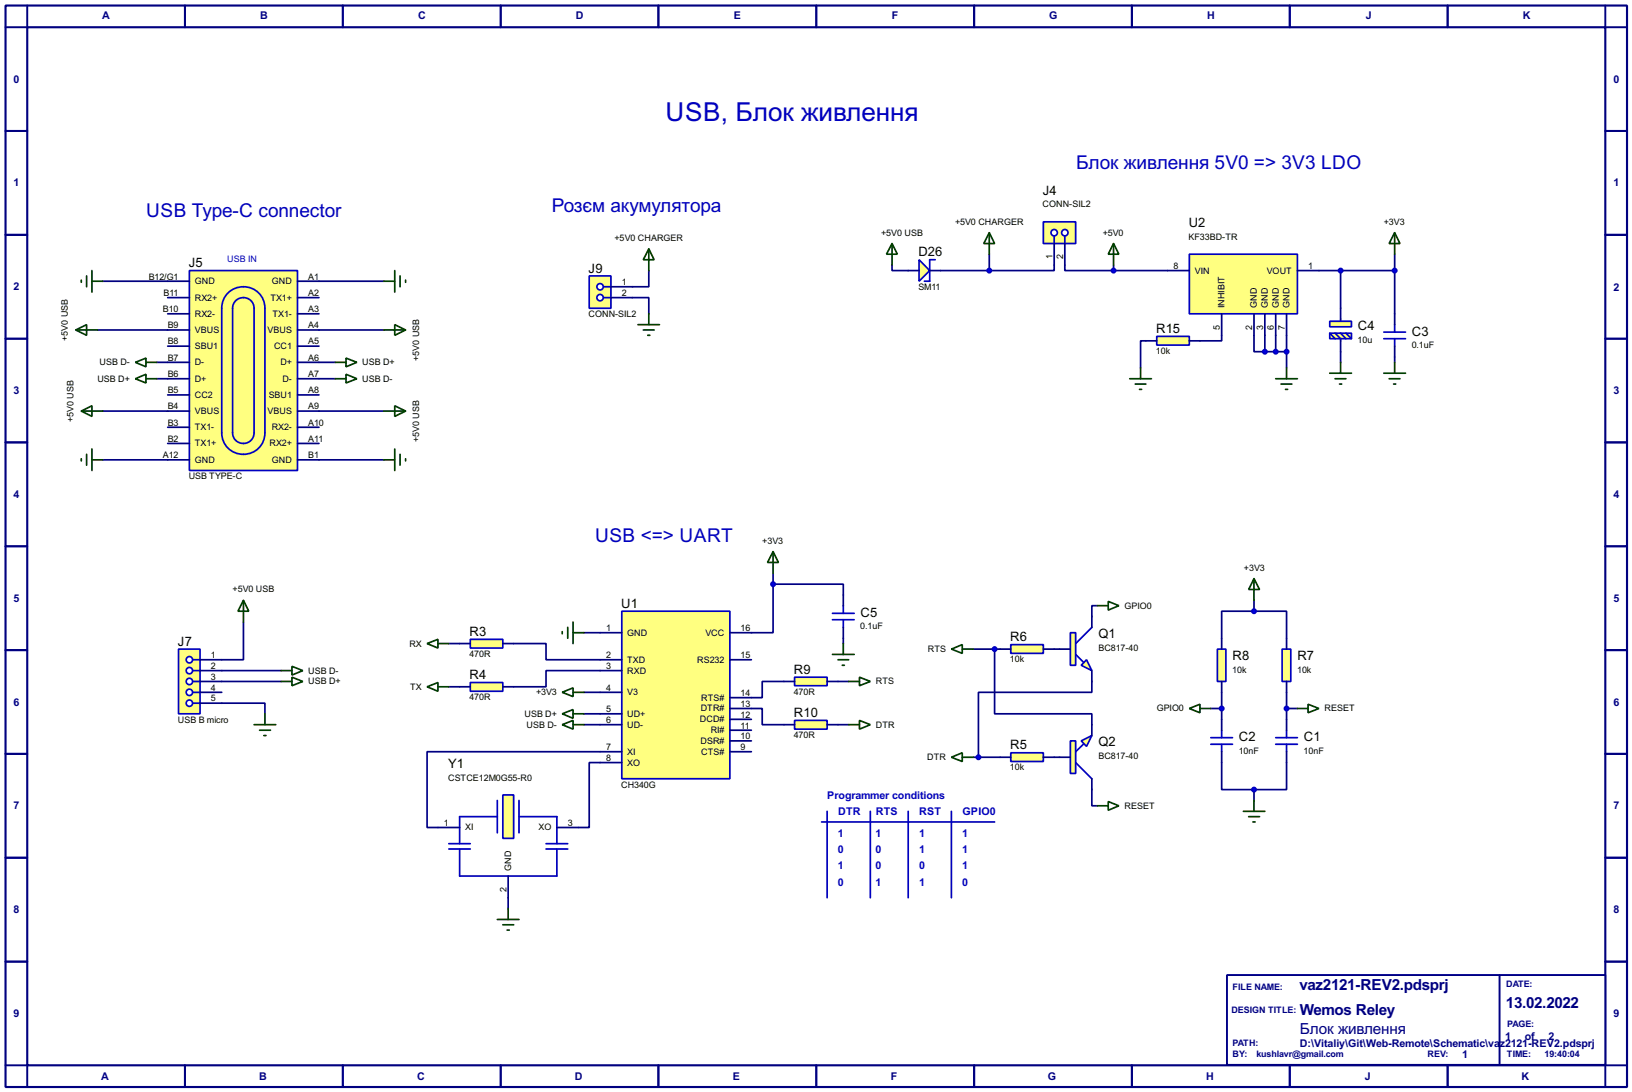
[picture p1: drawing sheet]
<svg xmlns="http://www.w3.org/2000/svg" width="383mm" height="256mm" viewBox="0 0 383 256" stroke-linecap="round" stroke-linejoin="round" font-family="sans-serif">
<path d="M1.3 1.3h381v254h-381zM6.4 6.4h370.8v243.8h-370.8z" fill="none" stroke="#000080" stroke-width=".5"/>
<g fill="none" stroke="#000080" stroke-width=".45">
<path d="M6.4 1.3v5.1h-5.1M43.5 1.3v5.1M80.6 1.3v5.1M117.7 1.3v5.1M154.7 1.3v5.1M191.8 1.3v5.1M228.9 1.3v5.1M266 1.3v5.1M303.1 1.3v5.1M340.2 1.3v5.1M377.2 1.3v5.1h5.1M1.3 30.8h5.1"/>
<path d="M377.2 30.8h5.1M1.3 55.2h5.1M377.2 55.2h5.1M1.3 79.6h5.1M377.2 79.6h5.1M1.3 103.9h5.1M377.2 103.9h5.1M1.3 128.3h5.1M377.2 128.3h5.1M1.3 152.7h5.1M377.2 152.7h5.1M1.3 177.1h5.1"/>
<path d="M377.2 177.1h5.1M1.3 201.5h5.1M377.2 201.5h5.1M1.3 225.9h5.1M377.2 225.9h5.1M1.3 250.2h5.1v5.1M43.5 250.2v5.1M80.6 250.2v5.1M117.7 250.2v5.1M154.7 250.2v5.1M191.8 250.2v5.1M228.9 250.2v5.1"/>
<path d="M266 250.2v5.1M303.1 250.2v5.1M340.2 250.2v5.1M382.3 250.2h-5.1v5.1"/>
</g>
<path d="M288.3 229h88.9v21.1h-88.9z" fill="#fff" stroke="#000080" stroke-width=".45"/>
<path d="M352.4 229v21.1" fill="none" stroke="#000080" stroke-width=".45"/>
<g fill="none" stroke="#000080" stroke-width=".4">
<path d="M232.5 59.7v3.9M327.7 59.7v14M22.9 77.5h16.5M24.2 66.1h15.2M75 66.1h15.2M75 77.5h15.2M148.6 69.9h3.9v3.8M152.5 63.6v3.8h-3.9M209.6 62.3v1.3h3.8M221 63.6h11.5M247.7 62.3v1.3h-15.2M250.2 62.3v1.3h11.5"/>
<path d="M261.7 63.6h12.7M261.7 62.3v1.3M287.1 78.8v1.3h-5.1M294.7 78.8v3.8h2.5M297.2 78.8v3.8M299.8 78.8v3.8M302.3 78.8v7.6M309.9 63.6h17.8M315 63.6v8.8M24.2 96.6h15.2M36.9 85.1h2.5M36.9 89h2.5"/>
<path d="M75 96.6h15.2M75 85.1h3.8M75 89h3.8M269.3 80.1h-1.3v6.3M297.2 82.6h5.1M315 82.6v2.5M327.7 83.9v1.2M24.2 108h15.2M75 108h15.2M181.7 137.2v11.4h-5.1M181.7 137.2h16.5v2.6M181.7 134.7v2.5"/>
<path d="M52.1 157.5h14M57.2 146.1v8.9h-5.1M105.5 151.2h2.5M120.7 151.2h7.6v3.8h12.7M137.2 148.6h3.8M141 157.5h-12.7v3.8h-7.6M198.2 149.9v1.3M228.7 152.5h6.3M233.7 152.5v15.2h22.9v2.5M247.7 152.5h1.3M257.9 142.3h-1.3v2.5M294.7 143.6h7.6v6.3"/>
<path d="M294.7 143.6h-7.6v6.3M294.7 141v2.6M52.1 165.2h10.2v2.5M52.1 160.1h14M105.5 161.3h2.5M137.2 170.2h3.8M137.2 167.7h3.8M137.2 162.6h3.8M141 176.6h-40.6v17.8h2.5M141 179.1h-2.5v15.3h-2.6M176.6 166.4h2.5v3.8h5.1M184.2 160.1h-5.1v3.8h-2.5"/>
<path d="M196.9 160.1h2.5M196.9 170.2h2.5M228.7 177.9h6.3M247.7 177.9h1.3M256.6 160.1v2.5h-26.7v15.3M284.5 166.4h2.6M287.1 179.1v6.4h7.6M287.1 162.6v6.4M302.3 179.1v6.4h-7.6M302.3 166.4h2.6M302.3 162.6v6.4M256.6 185.5v3.8h1.3"/>
<path d="M294.7 185.5v2.5M119.4 210.9v2.5"/>
</g>
<path d="M44.5 63.6h25.4v46.9h-25.4z" fill="#ffff80" stroke="#0000c0" stroke-width=".4"/>
<path d="M53.3 69.1a5.1 5.1 0 0 1 5.6-1.5 5.1 5.1 0 0 1 3.4 4.8v29.3a5.1 5.1 0 0 1-5.1 5 5.1 5.1 0 0 1-5.1-5v-29.3a5 5 0 0 1 1.2-3.3zM55.2 70.8a2.53 2.53 0 0 1 2.8-.8 2.53 2.53 0 0 1 1.7 2.4v29.3a2.53 2.53 0 0 1-2.5 2.5 2.53 2.53 0 0 1-2.5-2.5v-29.3v-.6z" fill="none" stroke="#0000c0" stroke-width=".4"/>
<g fill="none" stroke="#000080" stroke-width=".4">
<path d="M39.4 66.1h5.1M39.4 69.9h5.1M39.4 73.7h5.1M39.4 77.5h5.1M69.9 66.1h5.1M69.9 69.9h5.1M69.9 73.7h5.1M69.9 77.5h5.1M39.4 81.3h5.1M39.4 85.1h5.1M39.4 89h5.1M39.4 92.8h5.1"/>
<path d="M39.4 96.6h5.1M69.9 81.3h5.1M69.9 85.1h5.1M69.9 89h5.1M69.9 92.8h5.1M69.9 96.6h5.1M39.4 100.4h5.1M39.4 104.2h5.1M39.4 108h5.1M69.9 100.4h5.1M69.9 104.2h5.1M69.9 108h5.1"/>
</g>
<g fill="none" stroke="#004000" stroke-width=".4">
<path d="M19.1 65.8v.5M20.4 64.8v2.6M21.6 66.1h2.6M21.6 63.6v5M90.2 66.1h2.6M90.2 77.5h5.1M92.8 76.3l2.5 1.2-2.5 1.3zM92.8 63.6v5M94 64.8v2.6M95.3 65.8v.5M19.1 96.6l2.5-1.3v2.5zM19.1 96.6h5.1"/>
<path d="M31.8 89l2.5-1.1v2.1zM31.8 85.1l2.5-1v2.1zM34.3 85.1h2.6M34.3 89h2.6M78.8 85.1h2.5M78.8 89h2.5M81.3 84.1l2.6 1-2.6 1.1zM81.3 87.9l2.6 1.1-2.6 1zM19.1 107.8v.5M20.4 106.7v2.6M21.6 105.5v5M21.6 108h2.6"/>
<path d="M90.2 108h2.6M92.8 105.5v5M94 106.7v2.6M95.3 107.8v.5"/>
</g>
<path d="M146.1 143.6h25.4v39.3h-25.4z" fill="#ffff80" stroke="#0000c0" stroke-width=".4"/>
<g fill="none" stroke="#000080" stroke-width=".4">
<path d="M141 155h5.1M141 157.5h5.1M141 148.6h5.1M171.5 155h5.1M171.5 148.6h5.1M141 162.6h5.1M141 167.7h5.1M141 170.2h5.1M141 176.6h5.1M141 179.1h5.1M171.5 176.6h5.1M171.5 163.9h5.1"/>
<path d="M171.5 166.4h5.1M171.5 169h5.1M171.5 171.5h5.1M171.5 174h5.1"/>
</g>
<path d="M110.5 150.2h7.7v2h-7.7z" fill="#ffff80" stroke="#0000c0" stroke-width=".4"/>
<path d="M108 151.2h2.5M118.2 151.2h2.5" fill="none" stroke="#000080" stroke-width=".4"/>
<path d="M110.5 160.3h7.7v2.1h-7.7z" fill="#ffff80" stroke="#0000c0" stroke-width=".4"/>
<path d="M108 161.3h2.5M118.2 161.3h2.5" fill="none" stroke="#000080" stroke-width=".4"/>
<g fill="none" stroke="#004000" stroke-width=".4">
<path d="M181.7 129.6l1.2 2.5h-2.5zM181.7 129.6v5.1M100.4 151.2l2.5-1v2zM102.9 151.2h2.6M132.1 148.4v.5M133.4 147.4v2.5M134.7 148.6h2.5M134.7 146.1v5.1M202 159.1l2.5 1-2.5 1zM100.4 161.3l2.5-1v2.1zM102.9 161.3h2.6M199.4 160.1h2.6"/>
<path d="M199.4 170.2h2.6M202 169.2l2.5 1-2.5 1.1z"/>
</g>
<path d="M118.2 186.7h2.5v10.2h-2.5z" fill="#ffff80" stroke="#0000c0" stroke-width=".4"/>
<path d="M105.5 198.2h5M105.5 199.4h5M108 199.4v6.4h22.9v-6.4M116.9 188v7.6M116.9 191.8h-8.9v6.4M122 188v7.6M122 191.8h8.9v6.4M128.3 198.2h5.1M128.3 199.4h5.1" fill="none" stroke="#0000c0" stroke-width=".4"/>
<path d="M102.9 194.4h5.1M130.9 194.4h5M119.4 205.8v5.1" fill="none" stroke="#000080" stroke-width=".4"/>
<path d="M116.9 216h5.1M118.2 217.2h2.5M119.2 218.5h.5M119.4 213.4v2.6" fill="none" stroke="#004000" stroke-width=".4"/>
<path d="M255.3 155l1.3 2.5-2.5-1.2z" fill="#ffff80" stroke="#0000c0" stroke-width=".4"/>
<path d="M251.5 148.6h1.3v7.7h-1.3z" fill="#ffff80" stroke="#0000c0" stroke-width=".4"/>
<path d="M252.8 153.7l1.8 1.8M256.6 147.4l-3.8 3.8" fill="none" stroke="#0000c0" stroke-width=".4"/>
<path d="M249 152.5h2.5M256.6 144.8v2.6M256.6 157.5v2.6" fill="none" stroke="#000080" stroke-width=".4"/>
<path d="M254.1 174l2.5-1.2-1.3 2.5z" fill="#ffff80" stroke="#0000c0" stroke-width=".4"/>
<path d="M251.5 174h1.3v7.7h-1.3z" fill="#ffff80" stroke="#0000c0" stroke-width=".4"/>
<path d="M252.8 179.1l3.8 3.8M254.6 174.8l-1.8 1.8" fill="none" stroke="#0000c0" stroke-width=".4"/>
<path d="M249 177.9h2.5M256.6 170.2v2.6M256.6 182.9v2.6" fill="none" stroke="#000080" stroke-width=".4"/>
<path d="M237.5 176.8h7.7v2.1h-7.7z" fill="#ffff80" stroke="#0000c0" stroke-width=".4"/>
<path d="M235 177.9h2.5M245.2 177.9h2.5" fill="none" stroke="#000080" stroke-width=".4"/>
<path d="M237.5 151.4h7.7v2.1h-7.7z" fill="#ffff80" stroke="#0000c0" stroke-width=".4"/>
<path d="M235 152.5h2.5M245.2 152.5h2.5" fill="none" stroke="#000080" stroke-width=".4"/>
<path d="M223.6 152.5l2.5-1.1v2.1zM226.1 152.5h2.6M223.6 177.9l2.5-1.1v2.1zM226.1 177.9h2.6" fill="none" stroke="#004000" stroke-width=".4"/>
<g fill="#00f" stroke="#0000c0" stroke-width=".4">
<circle cx="233.7" cy="152.5" r=".5"/>
<circle cx="229.9" cy="177.9" r=".5"/>
</g>
<path d="M294.7 135.9l1.3 2.6h-2.6zM294.7 135.9v5.1M257.9 142.3h2.5M260.4 141.3l2.5 1-2.5 1zM257.9 189.3h2.5M260.4 188.3l2.5 1-2.5 1z" fill="none" stroke="#004000" stroke-width=".4"/>
<path d="M193.1 193.1h40.6M194.4 190.6v20.3M204.5 190.6v20.3M213.4 190.6v20.3M223.6 190.6v20.3" fill="none" stroke="#0000c0" stroke-width=".4"/>
<path d="M301.3 152.5h2v7.6h-2z" fill="#ffff80" stroke="#0000c0" stroke-width=".4"/>
<path d="M302.3 149.9v2.6M302.3 160.1v2.5" fill="none" stroke="#000080" stroke-width=".4"/>
<path d="M304.9 166.4h2.5M307.4 165.4l2.5 1-2.5 1z" fill="none" stroke="#004000" stroke-width=".4"/>
<path d="M286.1 152.5h2v7.6h-2z" fill="#ffff80" stroke="#0000c0" stroke-width=".4"/>
<path d="M287.1 149.9v2.6M287.1 160.1v2.5M302.3 169v2.5M302.3 176.6v2.5" fill="none" stroke="#000080" stroke-width=".4"/>
<path d="M279.5 166.4l2.5-1v2zM282 166.4h2.5" fill="none" stroke="#004000" stroke-width=".4"/>
<path d="M299.8 173.3h5.1M299.8 174.8h5.1M302.3 171.5v1.8M302.3 174.8v1.8" fill="none" stroke="#0000c0" stroke-width=".4"/>
<circle cx="302.3" cy="166.4" r=".5" fill="#00f" stroke="#0000c0" stroke-width=".4"/>
<path d="M284.5 173.3h5.1M284.5 174.8h5.1M287.1 171.5v1.8M287.1 174.8v1.8" fill="none" stroke="#0000c0" stroke-width=".4"/>
<path d="M287.1 169v2.5M287.1 176.6v2.5" fill="none" stroke="#000080" stroke-width=".4"/>
<circle cx="287" cy="166.4" r=".5" fill="#00f" stroke="#0000c0" stroke-width=".4"/>
<path d="M292.2 190.6h5M293.4 191.8h2.6M294.4 193.1h.5M294.7 188v2.6" fill="none" stroke="#004000" stroke-width=".4"/>
<g fill="#00f" stroke="#0000c0" stroke-width=".4">
<circle cx="294.6" cy="185.5" r=".5"/>
<circle cx="294.6" cy="143.6" r=".5"/>
</g>
<path d="M186.7 159.1h7.7v2h-7.7z" fill="#ffff80" stroke="#0000c0" stroke-width=".4"/>
<path d="M184.2 160.1h2.5M194.4 160.1h2.5" fill="none" stroke="#000080" stroke-width=".4"/>
<path d="M186.7 169.2h7.7v2.1h-7.7z" fill="#ffff80" stroke="#0000c0" stroke-width=".4"/>
<path d="M327.7 73.7v2.6M327.7 81.3v2.6M184.2 170.2h2.5M194.4 170.2h2.5" fill="none" stroke="#000080" stroke-width=".4"/>
<path d="M327.7 54.7l1.3 2.5h-2.6zM327.7 54.7v5M132.1 167.7l2.6-1v2zM132.1 170.2l2.6-1v2.1zM132.1 162.6l2.6-1v2zM134.7 167.7h2.5M134.7 170.2h2.5M134.7 162.6h2.5" fill="none" stroke="#004000" stroke-width=".4"/>
<path d="M325.2 79.6h5.1M325.2 78h5.1M327.7 76.3v1.7M327.7 79.6v1.7" fill="none" stroke="#0000c0" stroke-width=".4"/>
<g fill="#ffff80" stroke="#0000c0" stroke-width=".4">
<path d="M312.5 75.5h5.1v1.3h-5.1z"/>
<path d="M312.5 78.3h5.1v1.3h-5.1z"/>
</g>
<path d="M312.5 78.3l1.2 1.3M313.7 78.3l1.3 1.3v.5M315 75v.5M315 78.3l1.3 1.3M316.3 78.3l1.3 1.3" fill="none" stroke="#0000c0" stroke-width=".4"/>
<path d="M315 72.4v2.6M315 80.1v2.5" fill="none" stroke="#000080" stroke-width=".4"/>
<circle cx="315" cy="63.6" r=".5" fill="#00f" stroke="#0000c0" stroke-width=".4"/>
<path d="M312.5 87.7h5.1M313.7 89h2.6M314.8 90.2h.5M315 85.1v2.6M325.2 87.7h5.1M326.4 89h2.6M327.5 90.2h.5M327.7 85.1v2.6" fill="none" stroke="#004000" stroke-width=".4"/>
<path d="M279.5 59.7h25.4v14h-25.4z" fill="#ffff80" stroke="#0000c0" stroke-width=".4"/>
<path d="M274.4 63.6h5.1M287.1 73.7v5.1M294.7 73.7v5.1M297.2 73.7v5.1M299.8 73.7v5.1M302.3 73.7v5.1M304.9 63.6h5" fill="none" stroke="#000080" stroke-width=".4"/>
<path d="M299.8 89h5.1M301 90.2h2.6M302.1 91.5h.5M302.3 86.4v2.6" fill="none" stroke="#004000" stroke-width=".4"/>
<g fill="#00f" stroke="#0000c0" stroke-width=".4">
<circle cx="302.3" cy="82.6" r=".5"/>
<circle cx="299.7" cy="82.6" r=".5"/>
<circle cx="297.2" cy="82.6" r=".5"/>
<circle cx="327.7" cy="63.6" r=".5"/>
</g>
<path d="M261.7 57.2l1.2 2.5h-2.5zM261.7 57.2v5.1" fill="none" stroke="#004000" stroke-width=".4"/>
<path d="M216 61l2.5 2.6-2.5 2.5z" fill="#ffff80" stroke="#0000c0" stroke-width=".4"/>
<path d="M219.8 61h-1.3v5.1h-1.3" fill="none" stroke="#0000c0" stroke-width=".4"/>
<path d="M213.4 63.6h2.6M218.5 63.6h2.5" fill="none" stroke="#000080" stroke-width=".4"/>
<circle cx="261.6" cy="63.6" r=".5" fill="#00f" stroke="#0000c0" stroke-width=".4"/>
<path d="M209.6 57.2l1.3 2.5h-2.6zM209.6 57.2v5.1M195.6 153.7h5.1M196.9 155h2.5M197.9 156.3h.5M198.2 151.2v2.5" fill="none" stroke="#004000" stroke-width=".4"/>
<path d="M195.6 145.6h5.1M195.6 144.1h5.1M198.2 142.3v1.8M198.2 145.6v1.8" fill="none" stroke="#0000c0" stroke-width=".4"/>
<path d="M198.2 139.8v2.5M198.2 147.4v2.5" fill="none" stroke="#000080" stroke-width=".4"/>
<circle cx="181.6" cy="137.2" r=".5" fill="#00f" stroke="#0000c0" stroke-width=".4"/>
<path d="M17.8 77.5l2.6-1.2v2.5zM17.8 77.5h5.1M90.2 96.6h5.1M92.8 95.3l2.5 1.3-2.5 1.2z" fill="none" stroke="#004000" stroke-width=".4"/>
<path d="M271.8 79h7.7v2.1h-7.7z" fill="#ffff80" stroke="#0000c0" stroke-width=".4"/>
<path d="M269.3 80.1h2.5M279.5 80.1h2.5" fill="none" stroke="#000080" stroke-width=".4"/>
<path d="M265.5 89h5.1M266.8 90.2h2.5M267.8 91.5h.5M268 86.4v2.6" fill="none" stroke="#004000" stroke-width=".4"/>
<path d="M42 152.5h5v15.2h-5z" fill="#ffff80" stroke="#0000c0" stroke-width=".4"/>
<path d="M45.3 155h1.7" fill="none" stroke="#0000c0" stroke-width=".4"/>
<circle cx="44.5" cy="155" r=".75" fill="#feffff" stroke="#0000c0" stroke-width=".4"/>
<path d="M45.3 157.5h1.7" fill="none" stroke="#0000c0" stroke-width=".4"/>
<circle cx="44.5" cy="157.5" r=".75" fill="#feffff" stroke="#0000c0" stroke-width=".4"/>
<path d="M45.3 160.1h1.7" fill="none" stroke="#0000c0" stroke-width=".4"/>
<circle cx="44.5" cy="160.1" r=".75" fill="#feffff" stroke="#0000c0" stroke-width=".4"/>
<path d="M45.3 162.6h1.7" fill="none" stroke="#0000c0" stroke-width=".4"/>
<circle cx="44.5" cy="162.6" r=".75" fill="#feffff" stroke="#0000c0" stroke-width=".4"/>
<path d="M45.3 165.2h1.7" fill="none" stroke="#0000c0" stroke-width=".4"/>
<circle cx="44.5" cy="165.2" r=".75" fill="#feffff" stroke="#0000c0" stroke-width=".4"/>
<path d="M47 155h5.1M47 157.5h5.1M47 160.1h5.1M47 162.6h5.1M47 165.2h5.1" fill="none" stroke="#000080" stroke-width=".4"/>
<path d="M57.2 141l1.3 2.6h-2.6zM57.2 141v5.1M66.1 157.5h2.5M68.6 156.5l2.6 1-2.6 1.1zM68.6 159.1l2.6 1-2.6 1zM59.7 170.2h5.1M61 171.5h2.6M62 172.8h.5M62.3 167.7v2.5M66.1 160.1h2.5" fill="none" stroke="#004000" stroke-width=".4"/>
<path d="M245.2 52.1h7.6v5.1h-7.6z" fill="#ffff80" stroke="#0000c0" stroke-width=".4"/>
<path d="M247.7 55.4v1.8" fill="none" stroke="#0000c0" stroke-width=".4"/>
<circle cx="247.7" cy="54.7" r=".75" fill="#feffff" stroke="#0000c0" stroke-width=".4"/>
<path d="M250.2 55.4v1.8" fill="none" stroke="#0000c0" stroke-width=".4"/>
<circle cx="250.2" cy="54.7" r=".75" fill="#feffff" stroke="#0000c0" stroke-width=".4"/>
<path d="M247.7 57.2v5.1M250.2 57.2v5.1" fill="none" stroke="#000080" stroke-width=".4"/>
<path d="M138.5 64.8h5.1v7.6h-5.1z" fill="#ffff80" stroke="#0000c0" stroke-width=".4"/>
<path d="M141.8 67.4h1.8" fill="none" stroke="#0000c0" stroke-width=".4"/>
<circle cx="141" cy="67.4" r=".75" fill="#feffff" stroke="#0000c0" stroke-width=".4"/>
<path d="M141.8 69.9h1.8" fill="none" stroke="#0000c0" stroke-width=".4"/>
<circle cx="141" cy="69.9" r=".75" fill="#feffff" stroke="#0000c0" stroke-width=".4"/>
<path d="M143.6 67.4h5M143.6 69.9h5" fill="none" stroke="#000080" stroke-width=".4"/>
<path d="M152.5 58.5l1.2 2.5h-2.5zM152.5 58.5v5.1M232.5 54.7l1.2 2.5h-2.5zM232.5 54.7v5M149.9 76.3h5.1M151.2 77.5h2.5M152.2 78.8h.5M152.5 73.7v2.6" fill="none" stroke="#004000" stroke-width=".4"/>
<circle cx="232.4" cy="63.6" r=".5" fill="#00f" stroke="#0000c0" stroke-width=".4"/>
<text font-size="6.9" fill="#0000c0" x="156.4" y="28.4">USB, Блок живлення</text>
<g font-size="5" fill="#0000c0">
<text x="252.8" y="39.6">Блок живлення 5V0 =&gt; 3V3 LDO</text>
<text x="34.4" y="51">USB Type-C connector</text>
<text x="129.6" y="49.7">Розєм акумулятора</text>
<text x="139.8" y="127.2">USB &lt;=&gt; UART</text>
</g>
<g font-size="4" fill="#000080">
<text x="305.4" y="232.6">vaz2121-REV2.pdsprj</text>
<text x="305.4" y="238.4">Wemos Reley</text>
<text x="353.9" y="236.7">13.02.2022</text>
<text x="305.4" y="242.8">Блок живлення</text>
</g>
<g font-size="3.4">
<text x="245" y="45.8">J4</text>
<text x="279.3" y="53.4">U2</text>
<text x="44.4" y="62.8">J5</text>
<text x="138.3" y="64">J9</text>
<text x="215.8" y="60.2">D26</text>
<text x="319.1" y="77.5">C4</text>
<text x="271.7" y="78.2">R15</text>
<text x="331.8" y="78.8">C3</text>
<text x="146" y="142.8">U1</text>
<text x="110.4" y="149.4">R3</text>
<text x="202.2" y="144.8">C5</text>
<text x="258.1" y="149.9">Q1</text>
<text x="41.8" y="151.7">J7</text>
<text x="237.4" y="150.6">R6</text>
<text x="289.6" y="155">R8</text>
<text x="304.9" y="155">R7</text>
<text x="110.4" y="159.5">R4</text>
<text x="186.6" y="158.3">R9</text>
<text x="186.6" y="168.4">R10</text>
<text x="237.4" y="176">R5</text>
<text x="258.1" y="175.3">Q2</text>
<text x="291.1" y="174.1">C2</text>
<text x="306.4" y="174.1">C1</text>
<text x="105.3" y="180.4">Y1</text>
</g>
<g font-size="2.8" fill="#000080">
<text x="24" y="4.5">A</text>
<text x="61.1" y="4.5">B</text>
<text x="98.2" y="4.5">C</text>
<text x="135.3" y="4.5">D</text>
<text x="172.4" y="4.5">E</text>
<text x="209.6" y="4.5">F</text>
<text x="246.5" y="4.5">G</text>
<text x="283.6" y="4.5">H</text>
<text x="320.9" y="4.5">J</text>
<text x="357.8" y="4.5">K</text>
<text x="3.2" y="19.4">0</text>
<text x="379.1" y="19.4">0</text>
<text x="3.2" y="43.8">1</text>
<text x="379.1" y="43.8">1</text>
<text x="3.2" y="68.2">2</text>
<text x="379.1" y="68.4">2</text>
<text x="3.2" y="92.6">3</text>
<text x="379.1" y="92.6">3</text>
<text x="3.2" y="117">4</text>
<text x="379.1" y="117">4</text>
<text x="3.2" y="141.4">5</text>
<text x="379.1" y="141.4">5</text>
<text x="3.2" y="165.8">6</text>
<text x="379.1" y="165.8">6</text>
<text x="3.2" y="190.1">7</text>
<text x="379.1" y="190.1">7</text>
<text x="3.2" y="214.5">8</text>
<text x="379.1" y="214.5">8</text>
<text x="3.2" y="238.9">9</text>
<text x="379.1" y="238.9">9</text>
<text x="305.4" y="245.9">D:\Vitaliy\Git\Web-Remote\Schematic\va</text>
<text x="352.4" y="245.9">z2121-REV2.pdsprj</text>
<text x="353.7" y="244.4">1</text>
<text x="358.3" y="244.4">of</text>
<text x="363.9" y="244.4">2</text>
<text x="343.6" y="248.4">1</text>
<text x="23.8" y="253.6">A</text>
<text x="60.9" y="253.6">B</text>
<text x="98" y="253.6">C</text>
<text x="135" y="253.6">D</text>
<text x="172.2" y="253.6">E</text>
<text x="209.3" y="253.6">F</text>
<text x="246.2" y="253.6">G</text>
<text x="283.4" y="253.6">H</text>
<text x="320.7" y="253.6">J</text>
<text x="357.5" y="253.6">K</text>
</g>
<g font-size="2.8" fill="#0000c0">
<text x="194.4" y="187.7">Programmer conditions</text>
<text x="196.9" y="191.5">DTR</text>
<text x="205.8" y="191.5">RTS</text>
<text x="216" y="191.5">RST</text>
<text x="226.1" y="191.5">GPIO0</text>
<text x="196.9" y="196.6">1</text>
<text x="205.8" y="196.6">1</text>
<text x="216" y="196.6">1</text>
<text x="226.1" y="196.6">1</text>
<text x="196.9" y="200.4">0</text>
<text x="205.8" y="200.4">0</text>
<text x="216" y="200.4">1</text>
<text x="226.1" y="200.4">1</text>
<text x="196.9" y="204.2">1</text>
<text x="196.9" y="208">0</text>
<text x="205.8" y="204.2">0</text>
<text x="205.8" y="208">1</text>
<text x="216" y="204.2">0</text>
<text x="216" y="208">1</text>
<text x="226.1" y="204.2">1</text>
<text x="226.1" y="208">0</text>
</g>
<g font-size="2.4">
<text x="224.4" y="52.8">+5V0 CHARGER</text>
<text x="245" y="48.7">CONN-SIL2</text>
<text x="325.2" y="52.8">+3V3</text>
<text x="144.4" y="56.6">+5V0 CHARGER</text>
<text x="207.1" y="55.4">+5V0 USB</text>
<text x="259.1" y="55.4">+5V0</text>
<text x="279.3" y="56.4">KF33BD-TR</text>
<text x="34.9" y="65.6">B12/G1</text>
<text x="72.4" y="65.6">A1</text>
<text x="247.3" y="60.8" transform="rotate(-90 247.3 60.8)">1</text>
<text x="249.8" y="60.8" transform="rotate(-90 249.8 60.8)">2</text>
<text x="275.8" y="63.1">8</text>
<text x="280.7" y="64.2">VIN</text>
<text x="297.6" y="64.2">VOUT</text>
<text x="307.4" y="63.1">1</text>
<text x="38.4" y="69.5">B11</text>
<text x="45.8" y="70.6">RX2+</text>
<text x="45.8" y="66.7">GND</text>
<text x="63.5" y="70.6">TX1+</text>
<text x="63.9" y="66.7">GND</text>
<text x="72.4" y="69.5">A2</text>
<text x="146.1" y="67">1</text>
<text x="146.1" y="69.5">2</text>
<text x="215.8" y="68.1">SM11</text>
<text x="38.3" y="73.3">B10</text>
<text x="39.4" y="77.1">B9</text>
<text x="45.8" y="74.4">RX2-</text>
<text x="64" y="74.4">TX1-</text>
<text x="72.4" y="73.3">A3</text>
<text x="72.4" y="77.1">A4</text>
<text x="138.3" y="74.5">CONN-SIL2</text>
<text x="286.7" y="77.4" transform="rotate(-90 286.7 77.4)">5</text>
<text x="287.8" y="72.4" transform="rotate(-90 287.8 72.4)">INHIBIT</text>
<text x="294.2" y="77.4" transform="rotate(-90 294.2 77.4)">2</text>
<text x="295.4" y="72.4" transform="rotate(-90 295.4 72.4)">GND</text>
<text x="296.8" y="77.4" transform="rotate(-90 296.8 77.4)">3</text>
<text x="297.9" y="72.4" transform="rotate(-90 297.9 72.4)">GND</text>
<text x="299.4" y="77.4" transform="rotate(-90 299.4 77.4)">6</text>
<text x="300.5" y="72.4" transform="rotate(-90 300.5 72.4)">GND</text>
<text x="301.9" y="77.4" transform="rotate(-90 301.9 77.4)">7</text>
<text x="303" y="72.4" transform="rotate(-90 303 72.4)">GND</text>
<text x="16" y="80.1" transform="rotate(-90 16 80.1)">+5V0 USB</text>
<text x="39.4" y="80.9">B8</text>
<text x="45.8" y="82">SBU1</text>
<text x="45.8" y="78.2">VBUS</text>
<text x="62.9" y="78.2">VBUS</text>
<text x="64.4" y="82">CC1</text>
<text x="72.4" y="80.9">A5</text>
<text x="271.6" y="83.2">10k</text>
<text x="319" y="80.4">10u</text>
<text x="331.7" y="81.8">0.1uF</text>
<text x="22.9" y="89.6">USB D+</text>
<text x="23.4" y="85.8">USB D-</text>
<text x="39.4" y="88.5">B6</text>
<text x="39.4" y="84.7">B7</text>
<text x="45.8" y="89.6">D+</text>
<text x="45.8" y="85.8">D-</text>
<text x="65.9" y="85.8">D+</text>
<text x="66.4" y="89.6">D-</text>
<text x="72.4" y="84.7">A6</text>
<text x="72.4" y="88.5">A7</text>
<text x="85.1" y="85.8">USB D+</text>
<text x="85.1" y="89.6">USB D-</text>
<text x="98.5" y="84.8" transform="rotate(-90 98.5 84.8)">+5V0 USB</text>
<text x="39.4" y="92.4">B5</text>
<text x="45.8" y="93.5">CC2</text>
<text x="63.1" y="93.5">SBU1</text>
<text x="72.4" y="92.4">A8</text>
<text x="17.2" y="99.1" transform="rotate(-90 17.2 99.1)">+5V0 USB</text>
<text x="39.4" y="100">B3</text>
<text x="39.4" y="96.2">B4</text>
<text x="45.8" y="101.1">TX1-</text>
<text x="45.8" y="97.3">VBUS</text>
<text x="62.9" y="97.3">VBUS</text>
<text x="63.8" y="101.1">RX2-</text>
<text x="72.4" y="96.2">A9</text>
<text x="72.4" y="100">A10</text>
<text x="38.3" y="107.6">A12</text>
<text x="39.4" y="103.8">B2</text>
<text x="45.8" y="104.9">TX1+</text>
<text x="63.3" y="104.9">RX2+</text>
<text x="72.4" y="103.8">A11</text>
<text x="72.4" y="107.6">B1</text>
<text x="98.5" y="103.8" transform="rotate(-90 98.5 103.8)">+5V0 USB</text>
<text x="44.3" y="112.6">USB TYPE-C</text>
<text x="45.8" y="108.7">GND</text>
<text x="63.9" y="108.7">GND</text>
<text x="179.1" y="127.8">+3V3</text>
<text x="292.3" y="134.1">+3V3</text>
<text x="54.7" y="139.2">+5V0 USB</text>
<text x="264.2" y="143">GPIO0</text>
<text x="142.4" y="148.2">1</text>
<text x="147.4" y="149.3">GND</text>
<text x="165.7" y="149.3">VCC</text>
<text x="174" y="148.2">16</text>
<text x="202.1" y="147.8">0.1uF</text>
<text x="49.6" y="154.6">1</text>
<text x="96.2" y="151.9">RX</text>
<text x="110.3" y="154.3">470R</text>
<text x="142.4" y="154.6">2</text>
<text x="147.4" y="155.7">TXD</text>
<text x="163.8" y="155.7">RS232</text>
<text x="174" y="154.6">15</text>
<text x="218" y="153.2">RTS</text>
<text x="237.3" y="155.6">10k</text>
<text x="258.1" y="152.9">BC817-40</text>
<text x="49.6" y="157.1">2</text>
<text x="49.6" y="159.7">3</text>
<text x="72.4" y="158.2">USB D-</text>
<text x="72.4" y="160.8">USB D+</text>
<text x="142.4" y="157.1">3</text>
<text x="147.4" y="158.2">RXD</text>
<text x="205.8" y="160.8">RTS</text>
<text x="289.6" y="158">10k</text>
<text x="304.8" y="158">10k</text>
<text x="49.6" y="162.2">4</text>
<text x="49.6" y="164.8">5</text>
<text x="96.4" y="162">TX</text>
<text x="110.3" y="164.5">470R</text>
<text x="126" y="163.3">+3V3</text>
<text x="142.4" y="162.2">4</text>
<text x="142.4" y="167.3">5</text>
<text x="147.4" y="163.3">V3</text>
<text x="164.6" y="167.1">DTR#</text>
<text x="164.8" y="164.6">RTS#</text>
<text x="174" y="163.5">14</text>
<text x="174" y="166">13</text>
<text x="186.5" y="163.2">470R</text>
<text x="271.8" y="167.1">GPIO0</text>
<text x="311.2" y="167.1">RESET</text>
<text x="41.8" y="169.8">USB B micro</text>
<text x="123.2" y="168.4">USB D+</text>
<text x="123.7" y="170.9">USB D-</text>
<text x="142.4" y="169.8">6</text>
<text x="147.4" y="168.4">UD+</text>
<text x="147.4" y="170.9">UD-</text>
<text x="164.4" y="169.7">DCD#</text>
<text x="167" y="172.2">RI#</text>
<text x="174" y="168.6">12</text>
<text x="174" y="171.1">11</text>
<text x="174" y="173.6">10</text>
<text x="186.5" y="173.4">470R</text>
<text x="205.8" y="170.9">DTR</text>
<text x="142.4" y="176.2">7</text>
<text x="142.4" y="178.7">8</text>
<text x="147.4" y="177.3">XI</text>
<text x="147.4" y="179.8">XO</text>
<text x="164.6" y="174.7">DSR#</text>
<text x="164.8" y="177.3">CTS#</text>
<text x="174" y="176.2">9</text>
<text x="217.9" y="178.6">DTR</text>
<text x="258.1" y="178.3">BC817-40</text>
<text x="291.1" y="177">10nF</text>
<text x="306.3" y="177">10nF</text>
<text x="105.3" y="183.4">CSTCE12M0G55-R0</text>
<text x="145.9" y="185">CH340G</text>
<text x="237.3" y="181">10k</text>
<text x="264.2" y="190">RESET</text>
<text x="104.3" y="194">1</text>
<text x="109.3" y="195.1">XI</text>
<text x="126.5" y="195.1">XO</text>
<text x="133.4" y="194">3</text>
<text x="119" y="209.5" transform="rotate(-90 119 209.5)">2</text>
<text x="120.1" y="204.5" transform="rotate(-90 120.1 204.5)">GND</text>
</g>
<text font-size="2.4" fill="#0000c0" x="53.4" y="61.6">USB IN</text>
<g font-size="2.4" fill="#000080">
<text x="289.6" y="232.4">FILE NAME:</text>
<text x="353.9" y="231.9">DATE:</text>
<text x="289.3" y="237.9">DESIGN TITLE:</text>
<text x="289.6" y="245.7">PATH:</text>
<text x="354.1" y="241.3">PAGE:</text>
<text x="289.6" y="248.2">BY:</text>
<text x="295.2" y="248.2">kushlavr@gmail.com</text>
<text x="335.4" y="248.3">REV:</text>
<text x="354.1" y="248.3">TIME:</text>
<text x="362.9" y="248.3">19:40:04</text>
</g>
</svg>
